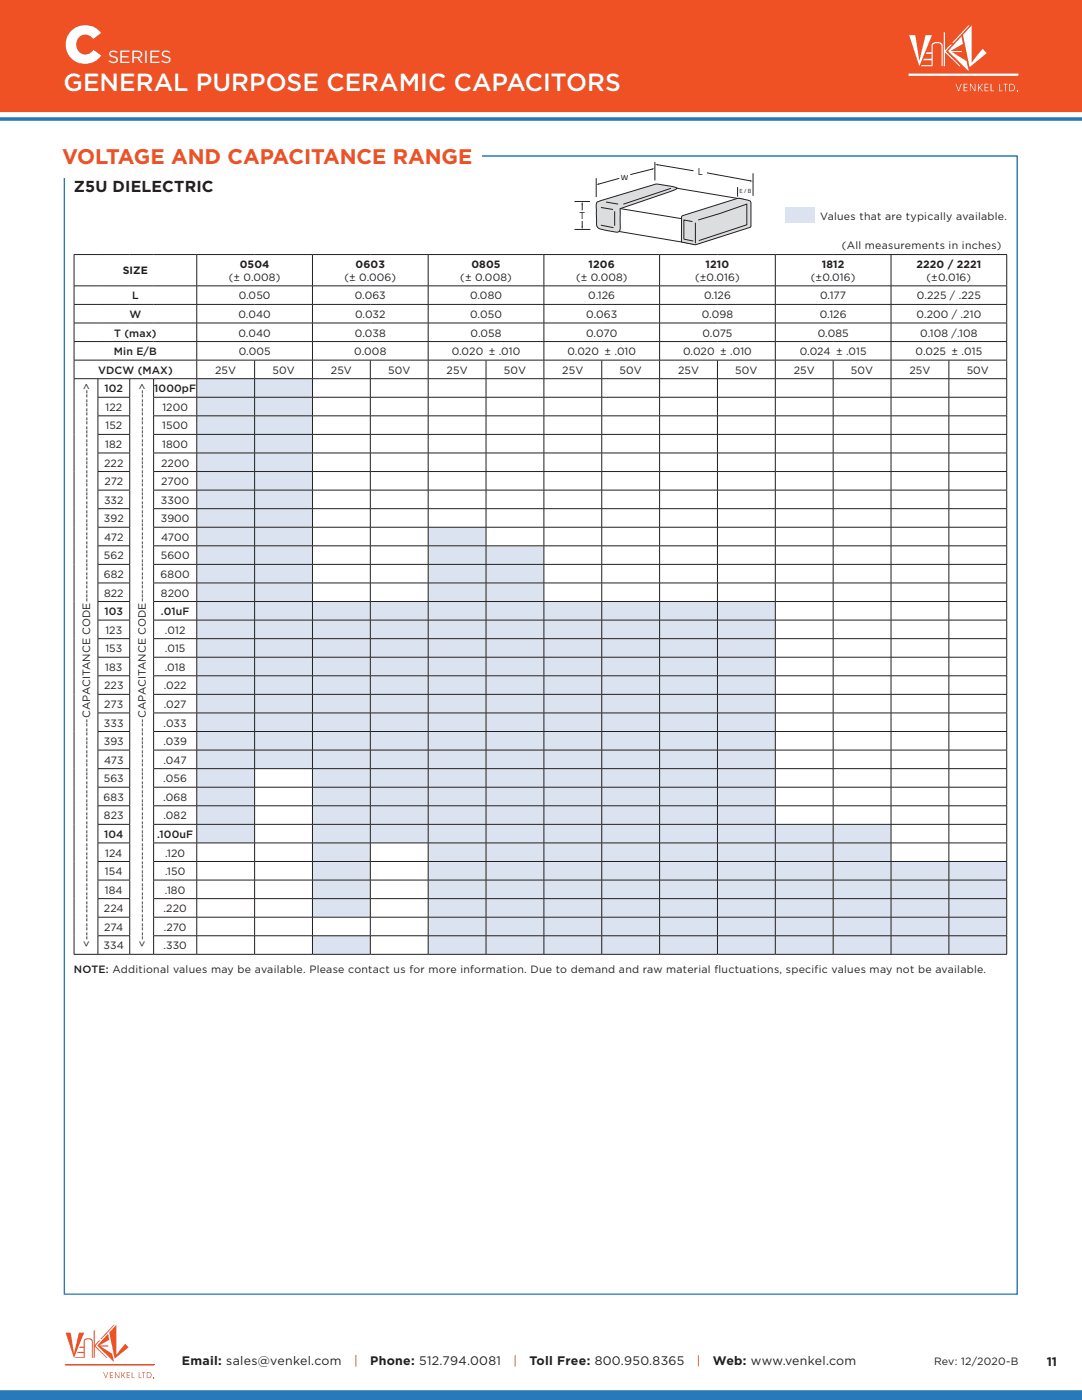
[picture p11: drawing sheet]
<svg xmlns="http://www.w3.org/2000/svg" width="216mm" height="279mm" viewBox="0 0 216 279" stroke-linecap="round" stroke-linejoin="round" font-family="sans-serif">
<path d="M-.1 -.1h216v22.3h-216z" fill="#f05124" stroke="#f05124" stroke-width=".35"/>
<g fill="#f05124">
<path d="M23.2 264.4v6l1.8-2.2 .7 .7-2.8 2.3-1.1-5.3z"/>
<path d="M13.1 266h1l.7 4.1 1-4.1h1l-2 5z"/>
<path d="M21.6 266.2l.2 1.2-2 1.1h1.8v.2h-1.6l2.4 1.5 .4 1.6-3.4-3.3z"/>
<path d="M16.9 267.3a1.04 1.04 0 0 1 1.6 .4v3.3h-.2v-3.3a.83 .83 0 0 0-1.4 0v3.3h-1.9l.1-.2h1.6v-.8h-1.3l.1-.2h1.2v-.8h-.9l.1-.3h.8v-1z"/>
<path d="M18.7 265.5h.2v2.9l.9-.9h.2l-1 1.1 2.4 2.4h-.2l-2.3-2.3v2.3h-.2z"/>
<path d="M22.7 264.4h.2l-2.6 2.8h-.3z"/>
<path d="M20.6 273.8h.1l.4 1.1 .4-1.1h.1l-.5 1.2z"/>
<path d="M21.9 273.8h.6v.2h-.5v.4h.5v.1h-.5v.4h.5v.1h-.6z"/>
<path d="M22.9 273.8h.2l.6 1.1v-1.1h.1v1.2h-.1l-.7-1v1h-.1z"/>
<path d="M24.2 273.8h.1v.7l.7-.7-.4 .6 .4 .6h-.1l-.4-.5-.2 .5h-.1z"/>
<path d="M25.3 273.8h.6v.2h-.5v.4h.5v.1h-.5v.4h.5v.1h-.6z"/>
<path d="M26.3 273.8h.1v1.1h.4v.1h-.5z"/>
<path d="M27.7 273.8h.1v1.1h.4v.1h-.5z"/>
<path d="M28.4 273.8h.6v.2h-.3v1h-.1v-1h-.2z"/>
<path d="M30.6 274.8h.1v.2h-.1z"/>
<path d="M29.3 273.8v1.2a.66 .66 0 0 0 .9-.6 .66 .66 0 0 0-.9-.6zM29.4 274a.52 .52 0 0 1 .7 .4 .52 .52 0 0 1-.7 .5z"/>
</g>
<path d="M13 272.4h17.8" fill="none" stroke="#f05124" stroke-width=".2"/>
<path d="M-.1 277.6h216v1.8h-216z" fill="#2779ba" stroke="#2779ba" stroke-width=".35"/>
<path d="M0 23.8h215.9" fill="none" stroke="#2779ba" stroke-width=".71" stroke-linecap="butt"/>
<g fill="#fff">
<path d="M193.9 5.1v7.4l2.2-2.8 .8 .9-3.4 2.8-1.4-6.4z"/>
<path d="M181.4 7h1.2l.9 5.1 1.2-5.1h1.3l-2.5 6.2z"/>
<path d="M191.8 7.3l.3 1.5-2.5 1.4h2.3v.2h-1.9l2.9 1.8 .4 2-4.1-4z"/>
<path d="M186 8.7a1.3 1.3 0 0 1 2.1 .4v4.1h-.3v-4.1a1.03 1.03 0 0 0-1.7 0v4.1h-2.3v-.2h2.1v-1h-1.7l.2-.3h1.5v-.9h-1.1l.1-.4h1v-1.3z"/>
<path d="M188.3 6.5h.3v3.5l1-1.1h.3l-1.2 1.3 3 3h-.3l-2.8-2.8v2.8h-.3z"/>
<path d="M193.2 5.1h.3l-3.2 3.5h-.3z"/>
<path d="M190.7 16.7h.1l.5 1.3 .4-1.3h.2l-.6 1.5h-.1z"/>
<path d="M192.3 16.7h.7v.2h-.6v.5h.6v.1h-.6v.6h.6v.1h-.7z"/>
<path d="M193.5 16.7h.2l.8 1.3v-1.3h.1v1.5h-.1l-.8-1.3v1.3h-.2z"/>
<path d="M195.1 16.7h.2v.8l.7-.8h.1l-.6 .7 .6 .8h-.2l-.5-.7-.1 .2v.5h-.2z"/>
<path d="M196.4 16.7h.8v.2h-.6v.5h.6v.1h-.6v.6h.6v.1h-.8z"/>
<path d="M197.7 16.7h.1v1.4h.5v.1h-.6z"/>
<path d="M199.4 16.7h.1v1.4h.6v.1h-.7z"/>
<path d="M200.2 16.7h.8v.2h-.3v1.3h-.2v-1.3h-.3z"/>
<path d="M203 17.9h.2v.3h-.2z"/>
<path d="M201.5 16.9a.64 .64 0 0 1 .9 .6 .64 .64 0 0 1-.9 .6zM201.4 16.7v1.5a.82 .82 0 0 0 1.2-.7 .82 .82 0 0 0-1.2-.8z"/>
</g>
<path d="M181.3 14.9h21.9" fill="none" stroke="#fff" stroke-width=".45"/>
<path d="M12.8 31.1h190.2v227.2h-190.2z" fill="none" stroke="#2779ba" stroke-width=".26"/>
<path d="M12.4 26.7h83.6v8.9h-83.6z" fill="#fff"/>
<path d="M139.9 47.1l6.6-2.1 .1 .3-6.7 2.1z" fill="#dcdddf"/>
<path d="M139.9 47.1l6.6-2.1 .1 .3-6.7 2.1z" fill="none" stroke="#231f20" stroke-width=".2"/>
<path d="M139.9 44.9l6.7-2v.2l-6.7 2.1z" fill="#dcdddf"/>
<path d="M139.9 44.9l6.7-2v.2l-6.7 2.1z" fill="none" stroke="#231f20" stroke-width=".2"/>
<path d="M139.9 46l6.6-2.1 .1 .3-6.7 2.1z" fill="#dcdddf"/>
<path d="M135 37.6l13.3 2.2M123.5 46.2l15.2 2.6M123.7 41.6l15 2.5M139.9 46l6.6-2.1 .1 .3-6.7 2.1zM143.7 47.2l-5 1.6" fill="none" stroke="#231f20" stroke-width=".2"/>
<path d="M119.1 40.4l.6-.3 11.2-3.4 3.2 .5 1 .3-.2 .3-1.2 .5-10 3.3 .1 3.4a.9 .9 0 0 1-.2 1.1 .9 .9 0 0 1-1.1 .2l-1.8-.4a1.49 1.49 0 0 1-1.7-1.8v-3.2z" fill="#dcdddf"/>
<path d="M133.9 37.6l-9.5 3.2M119.1 40.4l.6-.3 11.2-3.4 3.2 .5 1 .3-.2 .3-1.2 .5-10 3.3 .1 3.4a.9 .9 0 0 1-.2 1.1 .9 .9 0 0 1-1.1 .2l-1.8-.4a1.49 1.49 0 0 1-1.7-1.8v-3.2zM119.9 44.9l2.5 .5M119.9 41.4l2.4 .4M120.9 40.3l2.4 .4M122.7 42.2v2.9" fill="none" stroke="#231f20" stroke-width=".2"/>
<path d="M136.1 43.1l11-3.5h.4l1.7 .3 .5 .2 .1 .3v4.8l-.1 .2-10.9 3.5-2.7-.6-.1-.1z" fill="#dcdddf"/>
<path d="M119 35.6v3.7M130.7 32.3v3.7M141.1 34.5l8.7 1.6M147.2 37.3v2M150.3 34.6v4.5M136.1 43.1l11-3.5h.4l1.7 .3 .5 .2 .1 .3v4.8l-.1 .2-10.9 3.5-2.7-.6-.1-.1zM138.2 44.2l-1.7-.3v3.8l1.8 .4M139.3 43.9l4.4-1.3 5.3-1.9v4.2l-9.5 3.1" fill="none" stroke="#231f20" stroke-width=".2"/>
<path d="M149.7 35.9l.6 .3-.7 .1 .2-.2z" fill="#231f20"/>
<path d="M131.1 32.9l7.3 1.2" fill="none" stroke="#231f20" stroke-width=".2"/>
<path d="M130.7 32.8l.6-.1-.1 .2v.2z" fill="#231f20"/>
<path d="M123.6 35.6l-4.2 1.2" fill="none" stroke="#231f20" stroke-width=".2"/>
<path d="M119 36.9l.5-.4-.1 .2 .2 .2z" fill="#231f20"/>
<path d="M130.2 33.7l-4.4 1.2" fill="none" stroke="#231f20" stroke-width=".2"/>
<path d="M130 33.6h.6l-.5 .3 .1-.2z" fill="#231f20"/>
<path d="M116.2 44.1v1.2" fill="none" stroke="#231f20" stroke-width=".2"/>
<path d="M116 45.2l.2 .1 .2-.1-.2 .6z" fill="#231f20"/>
<path d="M114.6 45.8h3.2M116.2 40.7v1.3" fill="none" stroke="#231f20" stroke-width=".2"/>
<path d="M116.2 40.2l.2 .6-.2-.1-.2 .1z" fill="#231f20"/>
<path d="M114.6 40.2h3.1M138.8 44.4v4.1" fill="none" stroke="#231f20" stroke-width=".2"/>
<g fill="#dbe3f1">
<path d="M156.7 41.5h5.9v3h-5.9z"/>
<path d="M39.3 75.6h11.5v3.7h-11.5zM50.8 75.6h11.6v3.7h-11.6zM39.3 79.3h11.5v3.7h-11.5zM50.8 79.3h11.6v3.7h-11.6zM39.3 83h11.5v3.7h-11.5zM50.8 83h11.6v3.7h-11.6zM39.3 86.7h11.5v3.7h-11.5zM50.8 86.7h11.6v3.7h-11.6zM39.3 90.4h11.5v3.7h-11.5zM50.8 90.4h11.6v3.7h-11.6zM39.3 94.1h11.5v3.7h-11.5zM50.8 94.1h11.6v3.7h-11.6zM39.3 97.8h11.5v3.7h-11.5zM50.8 97.8h11.6v3.7h-11.6zM39.3 101.5h11.5v3.7h-11.5zM50.8 101.5h11.6v3.7h-11.6zM39.3 105.2h11.5v3.7h-11.5zM50.8 105.2h11.6v3.7h-11.6zM85.4 105.2h11.6v3.7h-11.6zM39.3 108.9h11.5v3.7h-11.5zM50.8 108.9h11.6v3.7h-11.6zM85.4 108.9h11.6v3.7h-11.6zM39.3 112.6h11.5v3.7h-11.5zM50.8 112.6h11.6v3.7h-11.6zM85.4 112.6h11.6v3.7h-11.6zM39.3 116.3h11.5v3.7h-11.5zM50.8 116.3h11.6v3.7h-11.6zM85.4 116.3h11.6v3.7h-11.6zM39.3 120h11.5v3.8h-11.5zM50.8 120h11.6v3.8h-11.6zM62.4 120h11.5v3.8h-11.5zM73.9 120h11.5v3.8h-11.5zM85.4 120h11.6v3.8h-11.6zM108.5 120h11.6v3.8h-11.6zM120.1 120h11.5v3.8h-11.5zM131.6 120h11.6v3.8h-11.6zM143.2 120h11.5v3.8h-11.5zM39.3 123.8h11.5v3.7h-11.5zM50.8 123.8h11.6v3.7h-11.6zM62.4 123.8h11.5v3.7h-11.5zM73.9 123.8h11.5v3.7h-11.5zM85.4 123.8h11.6v3.7h-11.6zM108.5 123.8h11.6v3.7h-11.6zM120.1 123.8h11.5v3.7h-11.5zM131.6 123.8h11.6v3.7h-11.6zM143.2 123.8h11.5v3.7h-11.5zM39.3 127.5h11.5v3.7h-11.5zM50.8 127.5h11.6v3.7h-11.6zM62.4 127.5h11.5v3.7h-11.5zM73.9 127.5h11.5v3.7h-11.5zM85.4 127.5h11.6v3.7h-11.6zM108.5 127.5h11.6v3.7h-11.6zM120.1 127.5h11.5v3.7h-11.5zM131.6 127.5h11.6v3.7h-11.6zM143.2 127.5h11.5v3.7h-11.5zM39.3 131.2h11.5v3.7h-11.5zM50.8 131.2h11.6v3.7h-11.6zM62.4 131.2h11.5v3.7h-11.5zM73.9 131.2h11.5v3.7h-11.5zM85.4 131.2h11.6v3.7h-11.6zM108.5 131.2h11.6v3.7h-11.6zM120.1 131.2h11.5v3.7h-11.5zM131.6 131.2h11.6v3.7h-11.6zM143.2 131.2h11.5v3.7h-11.5zM39.3 134.9h11.5v3.7h-11.5zM50.8 134.9h11.6v3.7h-11.6zM62.4 134.9h11.5v3.7h-11.5zM73.9 134.9h11.5v3.7h-11.5zM85.4 134.9h11.6v3.7h-11.6zM97 134.9h11.5v3.7h-11.5zM108.5 134.9h11.6v3.7h-11.6zM120.1 134.9h11.5v3.7h-11.5zM131.6 134.9h11.6v3.7h-11.6zM143.2 134.9h11.5v3.7h-11.5zM39.3 138.6h11.5v3.7h-11.5zM50.8 138.6h11.6v3.7h-11.6zM62.4 138.6h11.5v3.7h-11.5zM73.9 138.6h11.5v3.7h-11.5zM85.4 138.6h11.6v3.7h-11.6zM97 138.6h11.5v3.7h-11.5zM108.5 138.6h11.6v3.7h-11.6zM120.1 138.6h11.5v3.7h-11.5zM131.6 138.6h11.6v3.7h-11.6zM143.2 138.6h11.5v3.7h-11.5zM39.3 142.3h11.5v3.7h-11.5zM50.8 142.3h11.6v3.7h-11.6zM62.4 142.3h11.5v3.7h-11.5zM73.9 142.3h11.5v3.7h-11.5zM85.4 142.3h11.6v3.7h-11.6zM97 142.3h11.5v3.7h-11.5zM108.5 142.3h11.6v3.7h-11.6zM120.1 142.3h11.5v3.7h-11.5zM131.6 142.3h11.6v3.7h-11.6zM143.2 142.3h11.5v3.7h-11.5zM39.3 146h11.5v3.7h-11.5zM50.8 146h11.6v3.7h-11.6zM62.4 146h11.5v3.7h-11.5zM73.9 146h11.5v3.7h-11.5zM85.4 146h11.6v3.7h-11.6zM97 146h11.5v3.7h-11.5zM108.5 146h11.6v3.7h-11.6zM120.1 146h11.5v3.7h-11.5zM131.6 146h11.6v3.7h-11.6zM143.2 146h11.5v3.7h-11.5zM39.3 149.7h11.5v3.7h-11.5zM50.8 149.7h11.6v3.7h-11.6zM62.4 149.7h11.5v3.7h-11.5zM73.9 149.7h11.5v3.7h-11.5zM85.4 149.7h11.6v3.7h-11.6zM97 149.7h11.5v3.7h-11.5zM108.5 149.7h11.6v3.7h-11.6zM120.1 149.7h11.5v3.7h-11.5zM131.6 149.7h11.6v3.7h-11.6zM143.2 149.7h11.5v3.7h-11.5zM39.3 153.4h11.5v3.7h-11.5zM62.4 153.4h11.5v3.7h-11.5zM73.9 153.4h11.5v3.7h-11.5zM85.4 153.4h11.6v3.7h-11.6zM97 153.4h11.5v3.7h-11.5zM108.5 153.4h11.6v3.7h-11.6zM120.1 153.4h11.5v3.7h-11.5zM131.6 153.4h11.6v3.7h-11.6zM143.2 153.4h11.5v3.7h-11.5zM62.4 157.1h11.5v3.7h-11.5zM73.9 157.1h11.5v3.7h-11.5zM85.4 157.1h11.6v3.7h-11.6zM97 157.1h11.5v3.7h-11.5zM108.5 157.1h11.6v3.7h-11.6zM120.1 157.1h11.5v3.7h-11.5zM131.6 157.1h11.6v3.7h-11.6zM143.2 157.1h11.5v3.7h-11.5zM62.4 160.8h11.5v3.7h-11.5zM73.9 160.8h11.5v3.7h-11.5zM85.4 160.8h11.6v3.7h-11.6zM97 160.8h11.5v3.7h-11.5zM108.5 160.8h11.6v3.7h-11.6zM120.1 160.8h11.5v3.7h-11.5zM131.6 160.8h11.6v3.7h-11.6zM143.2 160.8h11.5v3.7h-11.5zM73.9 164.5h11.5v3.7h-11.5zM85.4 164.5h11.6v3.7h-11.6zM97 164.5h11.5v3.7h-11.5zM108.5 164.5h11.6v3.7h-11.6zM120.1 164.5h11.5v3.7h-11.5zM131.6 164.5h11.6v3.7h-11.6zM143.2 164.5h11.5v3.7h-11.5zM154.7 164.5h11.5v3.7h-11.5zM166.2 164.5h11.6v3.7h-11.6zM85.4 168.2h11.6v3.7h-11.6zM97 168.2h11.5v3.7h-11.5zM108.5 168.2h11.6v3.7h-11.6zM120.1 168.2h11.5v3.7h-11.5zM131.6 168.2h11.6v3.7h-11.6zM143.2 168.2h11.5v3.7h-11.5zM154.7 168.2h11.5v3.7h-11.5zM166.2 168.2h11.6v3.7h-11.6zM85.4 171.9h11.6v3.7h-11.6zM97 171.9h11.5v3.7h-11.5zM108.5 171.9h11.6v3.7h-11.6zM120.1 171.9h11.5v3.7h-11.5zM131.6 171.9h11.6v3.7h-11.6zM85.4 175.6h11.6v3.7h-11.6zM97 175.6h11.5v3.7h-11.5zM108.5 175.6h11.6v3.7h-11.6zM120.1 175.6h11.5v3.7h-11.5zM131.6 175.6h11.6v3.7h-11.6zM85.4 179.3h11.6v3.7h-11.6zM97 179.3h11.5v3.7h-11.5zM108.5 179.3h11.6v3.7h-11.6zM120.1 179.3h11.5v3.7h-11.5zM131.6 179.3h11.6v3.7h-11.6zM85.4 183h11.6v3.8h-11.6zM97 183h11.5v3.8h-11.5zM108.5 183h11.6v3.8h-11.6zM120.1 183h11.5v3.8h-11.5zM131.6 183h11.6v3.8h-11.6zM85.4 186.8h11.6v3.7h-11.6zM97 186.8h11.5v3.7h-11.5zM108.5 186.8h11.6v3.7h-11.6zM120.1 186.8h11.5v3.7h-11.5zM131.6 186.8h11.6v3.7h-11.6z"/>
<path d="M97 108.9h11.5v3.7h-11.5zM97 112.6h11.5v3.7h-11.5zM97 116.3h11.5v3.7h-11.5zM97 120h11.5v3.8h-11.5zM97 123.8h11.5v3.7h-11.5zM97 127.5h11.5v3.7h-11.5zM97 131.2h11.5v3.7h-11.5zM39.3 157.1h11.5v3.7h-11.5zM39.3 160.8h11.5v3.7h-11.5zM39.3 164.5h11.5v3.7h-11.5zM62.4 164.5h11.5v3.7h-11.5zM62.4 168.2h11.5v3.7h-11.5zM62.4 171.9h11.5v3.7h-11.5zM143.2 171.9h11.5v3.7h-11.5zM154.7 171.9h11.5v3.7h-11.5zM166.2 171.9h11.6v3.7h-11.6zM177.8 171.9h11.5v3.7h-11.5zM189.3 171.9h11.6v3.7h-11.6zM62.4 175.6h11.5v3.7h-11.5zM143.2 175.6h11.5v3.7h-11.5zM154.7 175.6h11.5v3.7h-11.5zM166.2 175.6h11.6v3.7h-11.6zM177.8 175.6h11.5v3.7h-11.5zM189.3 175.6h11.6v3.7h-11.6zM62.4 179.3h11.5v3.7h-11.5zM143.2 179.3h11.5v3.7h-11.5zM154.7 179.3h11.5v3.7h-11.5zM166.2 179.3h11.6v3.7h-11.6zM177.8 179.3h11.5v3.7h-11.5zM189.3 179.3h11.6v3.7h-11.6zM143.2 183h11.5v3.8h-11.5zM154.7 183h11.5v3.8h-11.5zM166.2 183h11.6v3.8h-11.6zM177.8 183h11.5v3.8h-11.5zM189.3 183h11.6v3.8h-11.6zM62.4 186.8h11.5v3.7h-11.5zM143.2 186.8h11.5v3.7h-11.5zM154.7 186.8h11.5v3.7h-11.5zM166.2 186.8h11.6v3.7h-11.6zM177.8 186.8h11.5v3.7h-11.5zM189.3 186.8h11.6v3.7h-11.6z"/>
</g>
<g fill="none" stroke="#231f20" stroke-width=".2">
<path d="M14.7 50.8h186.2M14.7 57h186.2M14.8 50.8v6.2M14.8 57.1v3.6M39.3 50.8v6.2M39.3 57.1v3.6M62.4 50.8v6.2M62.4 57.1v3.6M85.4 50.8v6.2M85.4 57.1v3.6M108.5 50.8v6.2M108.5 57.1v3.6"/>
<path d="M131.6 50.8v6.2M131.6 57.1v3.6M154.7 50.8v6.2M154.7 57.1v3.6M177.8 50.8v6.2M177.8 57.1v3.6M200.9 50.8v6.2M200.9 57.1v3.6M14.7 60.8h186.2M14.7 64.5h186.2M14.7 68.2h186.2M14.7 71.9h186.2"/>
<path d="M14.7 75.6h186.2M14.8 60.8v3.6M14.8 64.5v3.6M14.8 68.2v3.6M14.8 71.9v3.6M14.8 75.6v114.8M19.5 79.3h6.4M19.5 75.6v3.6M19.5 79.3v3.6M25.9 75.6v3.6M25.9 79.3v3.6M30.6 79.3h170.3"/>
<path d="M30.7 75.6v3.6M30.7 79.3v3.6M39.3 60.8v3.6M39.3 64.5v3.6M39.3 68.2v3.6M39.3 71.9v3.6M39.3 75.6v3.6M39.3 79.3v3.6M50.8 71.9v3.6M50.8 75.6v3.6M50.8 79.3v3.6M62.4 60.8v3.6"/>
<path d="M62.4 64.5v3.6M62.4 68.2v3.6M62.4 71.9v3.6M62.4 75.6v3.6M62.4 79.3v3.6M73.9 71.9v3.6M73.9 75.6v3.6M73.9 79.3v3.6M85.4 60.8v3.6M85.4 64.5v3.6M85.4 68.2v3.6M85.4 71.9v3.6"/>
<path d="M85.4 75.6v3.6M85.4 79.3v3.6M97 71.9v3.6M97 75.6v3.6M97 79.3v3.6M108.5 60.8v3.6M108.5 64.5v3.6M108.5 68.2v3.6M108.5 71.9v3.6M108.5 75.6v3.6M108.5 79.3v3.6M120.1 71.9v3.6"/>
<path d="M120.1 75.6v3.6M120.1 79.3v3.6M131.6 60.8v3.6M131.6 64.5v3.6M131.6 68.2v3.6M131.6 71.9v3.6M131.6 75.6v3.6M131.6 79.3v3.6M143.2 71.9v3.6M143.2 75.6v3.6M143.2 79.3v3.6M154.7 60.8v3.6"/>
<path d="M154.7 64.5v3.6M154.7 68.2v3.6M154.7 71.9v3.6M154.7 75.6v3.6M154.7 79.3v3.6M166.2 71.9v3.6M166.2 75.6v3.6M166.2 79.3v3.6M177.8 60.8v3.6M177.8 64.5v3.6M177.8 68.2v3.6M177.8 71.9v3.6"/>
<path d="M177.8 75.6v3.6M177.8 79.3v3.6M189.3 71.9v3.6M189.3 75.6v3.6M189.3 79.3v3.6M200.9 60.8v3.6M200.9 64.5v3.6M200.9 68.2v3.6M200.9 71.9v3.6M200.9 75.6v3.6M200.9 79.3v3.6M19.5 83h6.4"/>
<path d="M19.5 86.7h6.4M19.5 90.4h6.4M19.5 94.1h6.4M19.5 97.8h6.4M19.5 83v3.7M19.5 86.7v3.7M19.5 90.4v3.7M19.5 94.2v3.6M19.5 97.9v3.6M25.9 83v3.7M25.9 86.7v3.7M25.9 90.4v3.7"/>
<path d="M25.9 94.2v3.6M25.9 97.9v3.6M30.6 86.7h170.3M30.6 90.4h170.3M30.6 97.8h170.3M30.7 86.7v3.7M30.7 90.4v3.7h170.2M30.7 94.2v3.6M30.7 97.9v3.6M39.3 83v3.7M39.3 86.7v3.7M39.3 90.4v3.7"/>
<path d="M39.3 94.2v3.6M39.3 97.9v3.6M50.8 83v3.7M50.8 86.7v3.7M50.8 90.4v3.7M50.8 94.2v3.6M50.8 97.9v3.6M62.4 83v3.7M62.4 86.7v3.7M62.4 90.4v3.7M62.4 94.2v3.6M62.4 97.9v3.6"/>
<path d="M73.9 83v3.7M73.9 86.7v3.7M73.9 90.4v3.7M73.9 94.2v3.6M73.9 97.9v3.6M85.4 83v3.7M85.4 86.7v3.7M85.4 90.4v3.7M85.4 94.2v3.6M85.4 97.9v3.6M97 83v3.7M97 86.7v3.7"/>
<path d="M97 90.4v3.7M97 94.2v3.6M97 97.9v3.6M108.5 83v3.7M108.5 86.7v3.7M108.5 90.4v3.7M108.5 94.2v3.6M108.5 97.9v3.6M120.1 83v3.7M120.1 86.7v3.7M120.1 90.4v3.7M120.1 94.2v3.6"/>
<path d="M120.1 97.9v3.6M131.6 83v3.7M131.6 86.7v3.7M131.6 90.4v3.7M131.6 94.2v3.6M131.6 97.9v3.6M143.2 83v3.7M143.2 86.7v3.7M143.2 90.4v3.7M143.2 94.2v3.6M143.2 97.9v3.6M154.7 83v3.7"/>
<path d="M154.7 86.7v3.7M154.7 90.4v3.7M154.7 94.2v3.6M154.7 97.9v3.6M166.2 83v3.7M166.2 86.7v3.7M166.2 90.4v3.7M166.2 94.2v3.6M166.2 97.9v3.6M177.8 83v3.7M177.8 86.7v3.7M177.8 90.4v3.7"/>
<path d="M177.8 94.2v3.6M177.8 97.9v3.6M189.3 83v3.7M189.3 86.7v3.7M189.3 90.4v3.7M189.3 94.2v3.6M189.3 97.9v3.6M200.9 83v3.7M200.9 86.7v3.7M200.9 90.4v3.7M200.9 94.2v3.6M200.9 97.9v3.6"/>
<path d="M200.9 83h-170.2v3.7M19.5 101.5h6.4M19.5 105.2h6.4M19.5 108.9h6.4M19.5 112.6h6.4M19.5 116.3h6.4M19.5 101.6v3.6M19.5 105.3v3.6M19.5 109v3.6M19.5 112.7v3.6M19.5 116.4v3.6M25.9 101.6v3.6"/>
<path d="M25.9 105.3v3.6M25.9 109v3.6M25.9 112.7v3.6M25.9 116.4v3.6M30.6 101.5h170.3M30.6 105.2h170.3M30.6 108.9h170.3M30.6 112.6h170.3M30.6 116.3h170.3M30.7 101.6v3.6M30.7 105.3v3.6M30.7 109v3.6"/>
<path d="M30.7 112.7v3.6M30.7 116.4v3.6M39.3 101.6v3.6M39.3 105.3v3.6M39.3 109v3.6M39.3 112.7v3.6M39.3 116.4v3.6M50.8 101.6v3.6M50.8 105.3v3.6M50.8 109v3.6M50.8 112.7v3.6M50.8 116.4v3.6"/>
<path d="M62.4 101.6v3.6M62.4 105.3v3.6M62.4 109v3.6M62.4 112.7v3.6M62.4 116.4v3.6M73.9 101.6v3.6M73.9 105.3v3.6M73.9 109v3.6M73.9 112.7v3.6M73.9 116.4v3.6M85.4 101.6v3.6M85.4 105.3v3.6"/>
<path d="M85.4 109v3.6M85.4 112.7v3.6M85.4 116.4v3.6M97 101.6v3.6M97 105.3v3.6M97 109v3.6M97 112.7v3.6M97 116.4v3.6M108.5 101.6v3.6M108.5 105.3v3.6M108.5 109v3.6M108.5 112.7v3.6"/>
<path d="M108.5 116.4v3.6M120.1 101.6v3.6M120.1 105.3v3.6M120.1 109v3.6M120.1 112.7v3.6M120.1 116.4v3.6M131.6 101.6v3.6M131.6 105.3v3.6M131.6 109v3.6M131.6 112.7v3.6M131.6 116.4v3.6M143.2 101.6v3.6"/>
<path d="M143.2 105.3v3.6M143.2 109v3.6M143.2 112.7v3.6M143.2 116.4v3.6M154.7 101.6v3.6M154.7 105.3v3.6M154.7 109v3.6M154.7 112.7v3.6M154.7 116.4v3.6M166.2 101.6v3.6M166.2 105.3v3.6M166.2 109v3.6"/>
<path d="M166.2 112.7v3.6M166.2 116.4v3.6M177.8 101.6v3.6M177.8 105.3v3.6M177.8 109v3.6M177.8 112.7v3.6M177.8 116.4v3.6M189.3 101.6v3.6M189.3 105.3v3.6M189.3 109v3.6M189.3 112.7v3.6M189.3 116.4v3.6"/>
<path d="M200.9 101.6v3.6M200.9 105.3v3.6M200.9 109v3.6M200.9 112.7v3.6M200.9 116.4v3.6M19.5 120h6.4M19.5 123.8h6.4M19.5 127.5h6.4M19.5 131.2h6.4M19.5 134.9h6.4M19.5 138.6h6.4M19.5 120.1v3.6"/>
<path d="M19.5 123.8v3.6M19.5 127.5v3.6M19.5 131.2v3.6M19.5 134.9v3.6M19.5 138.6v3.6M25.9 120.1v3.6M25.9 123.8v3.6M25.9 127.5v3.6M25.9 131.2v3.6M25.9 134.9v3.6M25.9 138.6v3.6M30.6 123.8h170.3"/>
<path d="M30.6 127.5h170.3M30.6 131.2h170.3M30.6 134.9h170.3M30.6 138.6h170.3M30.7 123.8v3.6M30.7 127.5v3.6M30.7 131.2v3.6M30.7 134.9v3.6M30.7 138.6v3.6M39.3 120.1v3.6M39.3 123.8v3.6M39.3 127.5v3.6"/>
<path d="M39.3 131.2v3.6M39.3 134.9v3.6M39.3 138.6v3.6M50.8 120.1v3.6M50.8 123.8v3.6M50.8 127.5v3.6M50.8 131.2v3.6M50.8 134.9v3.6M50.8 138.6v3.6M62.4 120.1v3.6M62.4 123.8v3.6M62.4 127.5v3.6"/>
<path d="M62.4 131.2v3.6M62.4 134.9v3.6M62.4 138.6v3.6M73.9 120.1v3.6M73.9 123.8v3.6M73.9 127.5v3.6M73.9 131.2v3.6M73.9 134.9v3.6M73.9 138.6v3.6M85.4 120.1v3.6M85.4 123.8v3.6M85.4 127.5v3.6"/>
<path d="M85.4 131.2v3.6M85.4 134.9v3.6M85.4 138.6v3.6M97 120.1v3.6M97 123.8v3.6M97 127.5v3.6M97 131.2v3.6M97 134.9v3.6M97 138.6v3.6M108.5 120.1v3.6M108.5 123.8v3.6M108.5 127.5v3.6"/>
<path d="M108.5 131.2v3.6M108.5 134.9v3.6M108.5 138.6v3.6M120.1 120.1v3.6M120.1 123.8v3.6M120.1 127.5v3.6M120.1 131.2v3.6M120.1 134.9v3.6M120.1 138.6v3.6M131.6 120.1v3.6M131.6 123.8v3.6M131.6 127.5v3.6"/>
<path d="M131.6 131.2v3.6M131.6 134.9v3.6M131.6 138.6v3.6M143.2 120.1v3.6M143.2 123.8v3.6M143.2 127.5v3.6M143.2 131.2v3.6M143.2 134.9v3.6M143.2 138.6v3.6M154.7 120.1v3.6M154.7 123.8v3.6M154.7 127.5v3.6"/>
<path d="M154.7 131.2v3.6M154.7 134.9v3.6M154.7 138.6v3.6M166.2 120.1v3.6M166.2 123.8v3.6M166.2 127.5v3.6M166.2 131.2v3.6M166.2 134.9v3.6M166.2 138.6v3.6M177.8 120.1v3.6M177.8 123.8v3.6M177.8 127.5v3.6"/>
<path d="M177.8 131.2v3.6M177.8 134.9v3.6M177.8 138.6v3.6M189.3 120.1v3.6M189.3 123.8v3.6M189.3 127.5v3.6M189.3 131.2v3.6M189.3 134.9v3.6M189.3 138.6v3.6M200.9 120.1v3.6M200.9 123.8v3.6M200.9 127.5v3.6"/>
<path d="M200.9 131.2v3.6M200.9 134.9v3.6M200.9 138.6v3.6M200.9 120l-170.2 .1v3.6M19.5 142.3h6.4M19.5 146h6.4M19.5 149.7h6.4M19.5 153.4h6.4M19.5 157.1h6.4M19.5 142.3v3.6M19.5 146v3.6M19.5 149.7v3.7"/>
<path d="M19.5 153.4v3.7M19.5 157.1v3.7M25.9 142.3v3.6M25.9 146v3.6M25.9 149.7v3.7M25.9 153.4v3.7M25.9 157.1v3.7M30.6 142.3h170.3M30.6 149.7h170.3M30.6 153.4h170.3M30.7 142.3v3.6M30.7 149.7v3.7"/>
<path d="M30.7 153.4v3.7h170.2M30.7 157.1v3.7M39.3 142.3v3.6M39.3 146v3.6M39.3 149.7v3.7M39.3 153.4v3.7M39.3 157.1v3.7M50.8 142.3v3.6M50.8 146v3.6M50.8 149.7v3.7M50.8 153.4v3.7M50.8 157.1v3.7"/>
<path d="M62.4 142.3v3.6M62.4 146v3.6M62.4 149.7v3.7M62.4 153.4v3.7M62.4 157.1v3.7M73.9 142.3v3.6M73.9 146v3.6M73.9 149.7v3.7M73.9 153.4v3.7M73.9 157.1v3.7M85.4 142.3v3.6M85.4 146v3.6"/>
<path d="M85.4 149.7v3.7M85.4 153.4v3.7M85.4 157.1v3.7M97 142.3v3.6M97 146v3.6M97 149.7v3.7M97 153.4v3.7M97 157.1v3.7M108.5 142.3v3.6M108.5 146v3.6M108.5 149.7v3.7M108.5 153.4v3.7"/>
<path d="M108.5 157.1v3.7M120.1 142.3v3.6M120.1 146v3.6M120.1 149.7v3.7M120.1 153.4v3.7M120.1 157.1v3.7M131.6 142.3v3.6M131.6 146v3.6M131.6 149.7v3.7M131.6 153.4v3.7M131.6 157.1v3.7M143.2 142.3v3.6"/>
<path d="M143.2 146v3.6M143.2 149.7v3.7M143.2 153.4v3.7M143.2 157.1v3.7M154.7 142.3v3.6M154.7 146v3.6M154.7 149.7v3.7M154.7 153.4v3.7M154.7 157.1v3.7M166.2 142.3v3.6M166.2 146v3.6M166.2 149.7v3.7"/>
<path d="M166.2 153.4v3.7M166.2 157.1v3.7M177.8 142.3v3.6M177.8 146v3.6M177.8 149.7v3.7M177.8 153.4v3.7M177.8 157.1v3.7M189.3 142.3v3.6M189.3 146v3.6M189.3 149.7v3.7M189.3 153.4v3.7M189.3 157.1v3.7"/>
<path d="M200.9 142.3v3.6M200.9 146v3.6M200.9 149.7v3.7M200.9 153.4v3.7M200.9 157.1v3.7M200.9 146h-170.2v3.6M19.5 160.8h6.4M19.5 164.5h6.4M19.5 168.2h6.4M19.5 171.9h6.4M19.5 175.6h6.4M19.5 179.3h6.4"/>
<path d="M19.5 160.9v3.6M19.5 164.6v3.6M19.5 168.3v3.6M19.5 172v3.6M19.5 175.7v3.6M19.5 179.4v3.6M25.9 160.9v3.6M25.9 164.6v3.6M25.9 168.3v3.6M25.9 172v3.6M25.9 175.7v3.6M25.9 179.4v3.6"/>
<path d="M30.6 160.8h170.3M30.6 164.5h170.3M30.6 168.2h170.3M30.6 175.6h170.3M30.6 179.3h170.3M30.7 160.9v3.6M30.7 164.6v3.6M30.7 168.3v3.6M30.7 175.7v3.6M30.7 179.4v3.6h170.2M39.3 160.9v3.6M39.3 164.6v3.6"/>
<path d="M39.3 168.3v3.6M39.3 172v3.6M39.3 175.7v3.6M39.3 179.4v3.6M50.8 160.9v3.6M50.8 164.6v3.6M50.8 168.3v3.6M50.8 172v3.6M50.8 175.7v3.6M50.8 179.4v3.6M62.4 160.9v3.6M62.4 164.6v3.6"/>
<path d="M62.4 168.3v3.6M62.4 172v3.6M62.4 175.7v3.6M62.4 179.4v3.6M73.9 160.9v3.6M73.9 164.6v3.6M73.9 168.3v3.6M73.9 172v3.6M73.9 175.7v3.6M73.9 179.4v3.6M85.4 160.9v3.6M85.4 164.6v3.6"/>
<path d="M85.4 168.3v3.6M85.4 172v3.6M85.4 175.7v3.6M85.4 179.4v3.6M97 160.9v3.6M97 164.6v3.6M97 168.3v3.6M97 172v3.6M97 175.7v3.6M97 179.4v3.6M108.5 160.9v3.6M108.5 164.6v3.6"/>
<path d="M108.5 168.3v3.6M108.5 172v3.6M108.5 175.7v3.6M108.5 179.4v3.6M120.1 160.9v3.6M120.1 164.6v3.6M120.1 168.3v3.6M120.1 172v3.6M120.1 175.7v3.6M120.1 179.4v3.6M131.6 160.9v3.6M131.6 164.6v3.6"/>
<path d="M131.6 168.3v3.6M131.6 172v3.6M131.6 175.7v3.6M131.6 179.4v3.6M143.2 160.9v3.6M143.2 164.6v3.6M143.2 168.3v3.6M143.2 172v3.6M143.2 175.7v3.6M143.2 179.4v3.6M154.7 160.9v3.6M154.7 164.6v3.6"/>
<path d="M154.7 168.3v3.6M154.7 172v3.6M154.7 175.7v3.6M154.7 179.4v3.6M166.2 160.9v3.6M166.2 164.6v3.6M166.2 168.3v3.6M166.2 172v3.6M166.2 175.7v3.6M166.2 179.4v3.6M177.8 160.9v3.6M177.8 164.6v3.6"/>
<path d="M177.8 168.3v3.6M177.8 172v3.6M177.8 175.7v3.6M177.8 179.4v3.6M189.3 160.9v3.6M189.3 164.6v3.6M189.3 168.3v3.6M189.3 172v3.6M189.3 175.7v3.6M189.3 179.4v3.6M200.9 160.9v3.6M200.9 164.6v3.6"/>
<path d="M200.9 168.3v3.6M200.9 172v3.6M200.9 175.7v3.6M200.9 179.4v3.6M200.9 171.9l-170.2 .1v3.6M14.7 190.5h186.2M19.5 183h6.4M19.5 186.8h6.4M19.5 183.1v3.6M19.5 186.8v3.6M25.9 183.1v3.6M25.9 186.8v3.6"/>
<path d="M30.6 186.8h170.3M30.7 183.1v3.6M30.7 186.8v3.6M39.3 183.1v3.6M39.3 186.8v3.6M50.8 183.1v3.6M50.8 186.8v3.6M62.4 183.1v3.6M62.4 186.8v3.6M73.9 183.1v3.6M73.9 186.8v3.6M85.4 183.1v3.6"/>
<path d="M85.4 186.8v3.6M97 183.1v3.6M97 186.8v3.6M108.5 183.1v3.6M108.5 186.8v3.6M120.1 183.1v3.6M120.1 186.8v3.6M131.6 183.1v3.6M131.6 186.8v3.6M143.2 183.1v3.6M143.2 186.8v3.6M154.7 183.1v3.6"/>
<path d="M154.7 186.8v3.6M166.2 183.1v3.6M166.2 186.8v3.6M177.8 183.1v3.6M177.8 186.8v3.6M189.3 183.1v3.6M189.3 186.8v3.6M200.9 183.1v3.6M200.9 186.8v3.6"/>
</g>
<text font-size="10.6" fill="#fff" x="12.7" y="12.6">C</text>
<text font-size="4.9" fill="#fff" x="12.7" y="18.2">GENERAL PURPOSE CERAMIC CAPACITORS</text>
<text font-size="4.2" fill="#f05124" x="12.4" y="32.8">VOLTAGE AND CAPACITANCE RANGE</text>
<text font-size="3.5" fill="#fff" x="21.5" y="12.6">SERIES</text>
<text font-size="3.2" fill="#231f20" x="14.7" y="38.4">Z5U DIELECTRIC</text>
<g font-size="2.5" fill="#231f20">
<text x="36.3" y="272.4">Email: sales@venkel.com</text>
<text x="73.9" y="272.4">Phone: 512.794.0081</text>
<text x="105.7" y="272.4">Toll Free: 800.950.8365</text>
<text x="142.3" y="272.4">Web: www.venkel.com</text>
<text x="208.9" y="272.6">11</text>
</g>
<g font-size="2.5" fill="#f05124">
<text x="70.6" y="272.4">|</text>
<text x="102.4" y="272.4">|</text>
<text x="139.1" y="272.4">|</text>
</g>
<g font-size="2.1" fill="#231f20">
<text x="163.7" y="43.8">Values that are typically available.</text>
<text x="47.8" y="53.5">0504</text>
<text x="71" y="53.5">0603</text>
<text x="94.1" y="53.5">0805</text>
<text x="117.5" y="53.5">1206</text>
<text x="140.8" y="53.5">1210</text>
<text x="164" y="53.5">1812</text>
<text x="168" y="49.7">(All measurements in inches)</text>
<text x="182.9" y="53.5">2220 / 2221</text>
<text x="24.5" y="54.8">SIZE</text>
<text x="26.4" y="59.7">L</text>
<text x="45.7" y="56">(± 0.008)</text>
<text x="47.6" y="59.7">0.050</text>
<text x="68.7" y="56">(± 0.006)</text>
<text x="70.8" y="59.7">0.063</text>
<text x="91.8" y="56">(± 0.008)</text>
<text x="93.8" y="59.7">0.080</text>
<text x="114.9" y="56">(± 0.008)</text>
<text x="117.4" y="59.7">0.126</text>
<text x="138.7" y="56">(±0.016)</text>
<text x="140.5" y="59.7">0.126</text>
<text x="161.8" y="56">(±0.016)</text>
<text x="163.6" y="59.7">0.177</text>
<text x="183" y="59.7">0.225 / .225</text>
<text x="184.9" y="56">(±0.016)</text>
<text x="25.8" y="63.5">W</text>
<text x="47.6" y="63.5">0.040</text>
<text x="70.9" y="63.5">0.032</text>
<text x="93.8" y="63.5">0.050</text>
<text x="117" y="63.5">0.063</text>
<text x="140" y="63.5">0.098</text>
<text x="163.6" y="63.5">0.126</text>
<text x="182.9" y="63.5">0.200 / .210</text>
<text x="22.7" y="70.9">Min E/B</text>
<text x="22.8" y="67.2">T (max)</text>
<text x="47.6" y="67.2">0.040</text>
<text x="47.6" y="70.9">0.005</text>
<text x="70.7" y="70.9">0.008</text>
<text x="70.8" y="67.2">0.038</text>
<text x="90.1" y="70.9">0.020 ± .010</text>
<text x="93.9" y="67.2">0.058</text>
<text x="113.2" y="70.9">0.020 ± .010</text>
<text x="117" y="67.2">0.070</text>
<text x="136.3" y="70.9">0.020 ± .010</text>
<text x="140.2" y="67.2">0.075</text>
<text x="159.6" y="70.9">0.024 ± .015</text>
<text x="163.2" y="67.2">0.085</text>
<text x="182.7" y="70.9">0.025 ± .015</text>
<text x="183.6" y="67.2">0.108 /.108</text>
<text x="19.6" y="74.6">VDCW (MAX)</text>
<text x="42.9" y="74.6">25V</text>
<text x="54.4" y="74.6">50V</text>
<text x="66" y="74.6">25V</text>
<text x="77.5" y="74.6">50V</text>
<text x="89.1" y="74.6">25V</text>
<text x="100.5" y="74.6">50V</text>
<text x="112.2" y="74.6">25V</text>
<text x="123.6" y="74.6">50V</text>
<text x="135.3" y="74.6">25V</text>
<text x="146.7" y="74.6">50V</text>
<text x="158.4" y="74.6">25V</text>
<text x="169.8" y="74.6">50V</text>
<text x="181.5" y="74.6">25V</text>
<text x="192.9" y="74.6">50V</text>
<text x="20.9" y="78.3">102</text>
<text x="21" y="82">122</text>
<text x="30.8" y="78.3">1000pF</text>
<text x="32.4" y="82">1200</text>
<text x="21" y="89.4">182</text>
<text x="21" y="85.7">152</text>
<text x="32.4" y="89.4">1800</text>
<text x="32.4" y="85.7">1500</text>
<text x="20.8" y="93.1">222</text>
<text x="32.1" y="93.1">2200</text>
<text x="20.8" y="100.5">332</text>
<text x="20.8" y="96.8">272</text>
<text x="32.1" y="100.5">3300</text>
<text x="32.2" y="96.8">2700</text>
<text x="20.7" y="104.2">392</text>
<text x="20.8" y="107.9">472</text>
<text x="32.1" y="104.2">3900</text>
<text x="32.1" y="107.9">4700</text>
<text x="20.7" y="111.6">562</text>
<text x="32.1" y="111.6">5600</text>
<text x="20.7" y="115.3">682</text>
<text x="20.8" y="119">822</text>
<text x="32.1" y="115.3">6800</text>
<text x="32.1" y="119">8200</text>
<text x="20.9" y="122.8">103</text>
<text x="32.1" y="122.8">.01uF</text>
<text x="21" y="130.2">153</text>
<text x="21" y="126.5">123</text>
<text x="32.9" y="130.2">.015</text>
<text x="32.9" y="126.5">.012</text>
<text x="20.8" y="137.6">223</text>
<text x="21" y="133.9">183</text>
<text x="32.7" y="137.6">.022</text>
<text x="32.9" y="133.9">.018</text>
<text x="20.8" y="141.3">273</text>
<text x="32.7" y="141.3">.027</text>
<text x="20.7" y="148.7">393</text>
<text x="20.7" y="145">333</text>
<text x="32.6" y="148.7">.039</text>
<text x="32.6" y="145">.033</text>
<text x="20.8" y="152.4">473</text>
<text x="32.6" y="152.4">.047</text>
<text x="20.7" y="159.8">683</text>
<text x="20.7" y="156.1">563</text>
<text x="32.6" y="159.8">.068</text>
<text x="32.6" y="156.1">.056</text>
<text x="20.7" y="163.5">823</text>
<text x="20.8" y="167.2">104</text>
<text x="31.4" y="167.2">.100uF</text>
<text x="32.6" y="163.5">.082</text>
<text x="21" y="170.9">124</text>
<text x="32.9" y="170.9">.120</text>
<text x="20.9" y="178.3">184</text>
<text x="20.9" y="174.6">154</text>
<text x="32.9" y="178.3">.180</text>
<text x="32.9" y="174.6">.150</text>
<text x="20.7" y="182.1">224</text>
<text x="20.8" y="185.8">274</text>
<text x="32.6" y="182.1">.220</text>
<text x="32.7" y="185.8">.270</text>
<text x="18" y="188.9" transform="rotate(-90 18 188.9)">&lt;--------------------------------------------------CAPACITANCE CODE------------------------------------------------&gt;</text>
<text x="20.7" y="189.5">334</text>
<text x="29.1" y="188.9" transform="rotate(-90 29.1 188.9)">&lt;--------------------------------------------------CAPACITANCE CODE------------------------------------------------&gt;</text>
<text x="32.6" y="189.5">.330</text>
<text x="14.7" y="194.2">NOTE: Additional values may be available. Please contact us for more information. Due to demand and raw material fluctuations, specific values may not be available.</text>
<text x="186.4" y="272.5">Rev: 12/2020-B</text>
</g>
<g font-size="2" fill="#231f20">
<text x="123.9" y="35.9">w</text>
<text x="139.2" y="34.8">L</text>
<text x="115.7" y="43.8">T</text>
</g>
<text font-size="1.2" fill="#231f20" x="147.6" y="38.4">E/B</text>
</svg>
